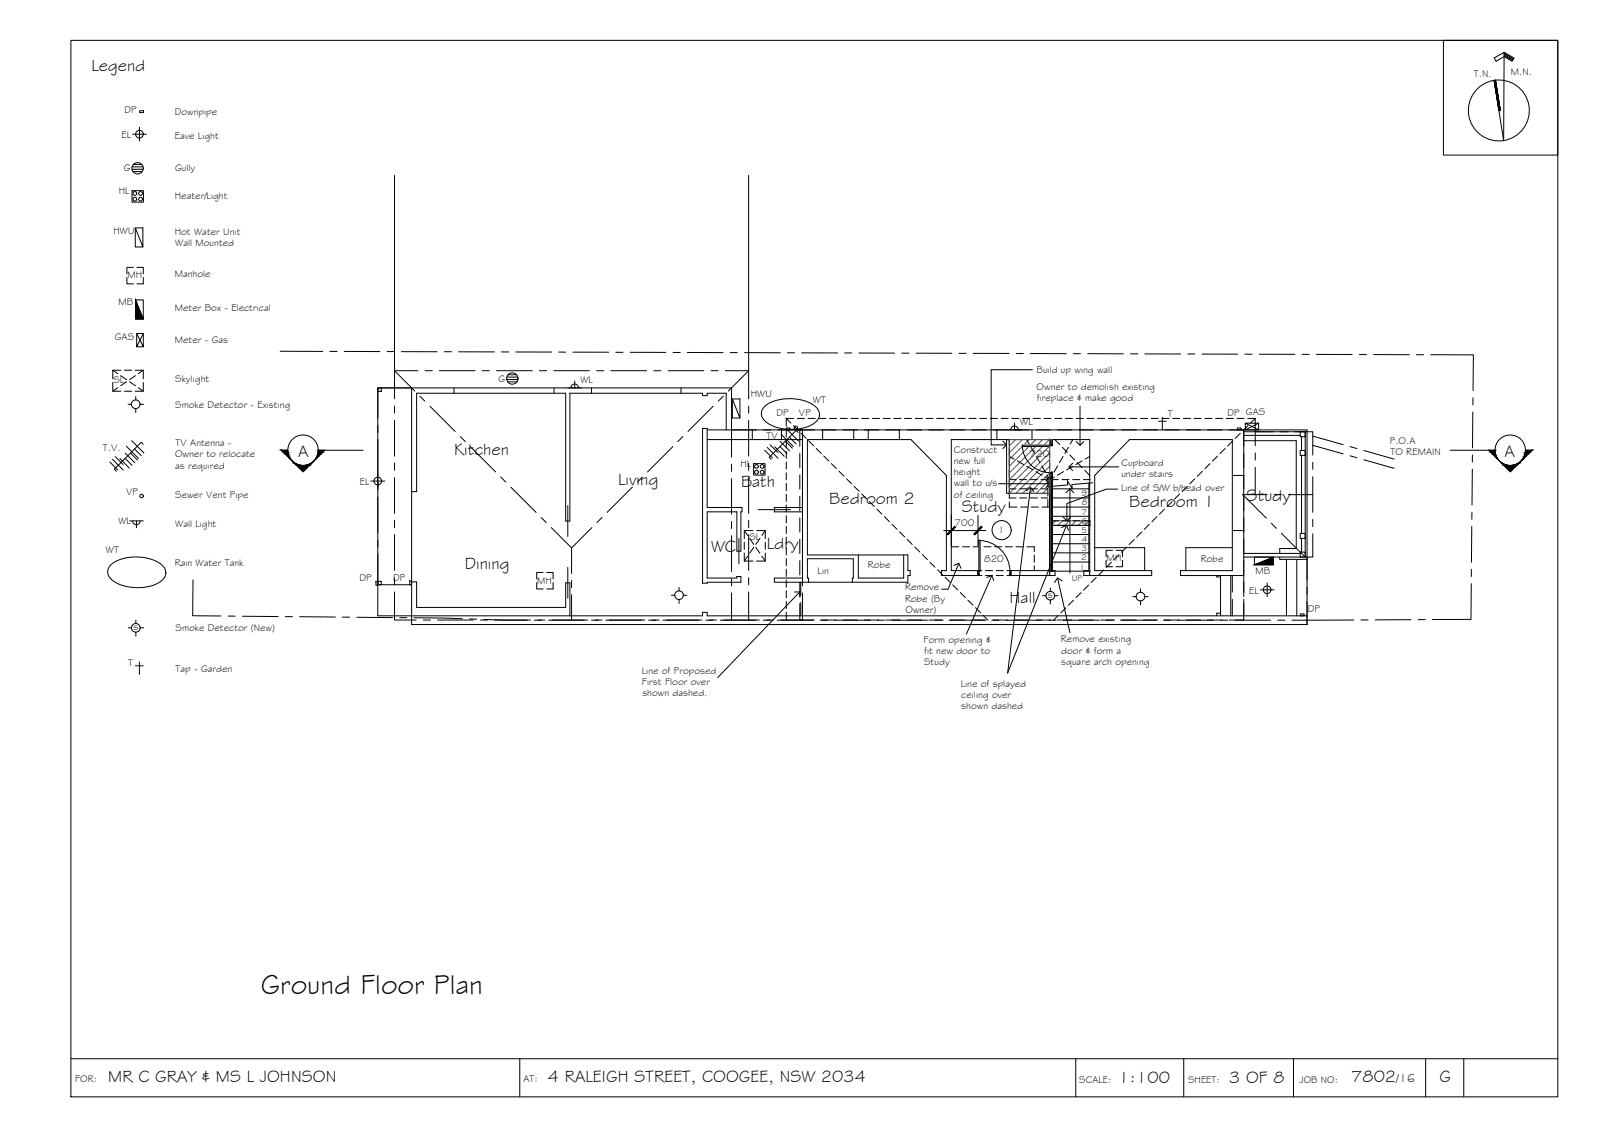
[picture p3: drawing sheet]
<svg xmlns="http://www.w3.org/2000/svg" width="420mm" height="297mm" viewBox="0 0 420 297" stroke-linecap="round" stroke-linejoin="round" font-family="sans-serif">
<!-- layer: HATCH -->
<g fill="none" stroke="#545454" stroke-width=".26">
<path d="M264.7 115.2h10.6v14.1h-10.6zM266.4 115.2l-1.7 1.7M268.1 115.2l-3.4 3.5M269.9 115.2l-5.2 5.3M271.7 115.2l-7 7M273.4 115.2l-8.7 8.8M275.2 115.2l-10.5 10.5M275.3 116.9l-10.6 10.6M275.3 118.7l-10.6 10.6M275.3 120.5l-8.9 8.8M275.3 122.2l-7.1 7.1M275.3 124l-5.4 5.3"/>
<path d="M275.3 127.5l-1.8 1.8M275.3 129.3h.1M275.8 125.7l-.5 .1-3.6 3.5M276 136.5h9.9v1.2h-9.9zM276.9 136.5l-.9 .9M278.7 136.5l-1.2 1.2M280.4 136.5l-1.2 1.2M282.2 136.5l-1.2 1.2M284 136.5l-1.2 1.2M285.7 136.5l-1.2 1.2"/>
</g>
<!-- layer: BORDER -->
<g fill="none" stroke="#000" stroke-width=".26">
<path d="M18.6 10.6h390v277h-390zM378.6 10.6h30v30.1h-30zM394.5 13.7l2.6 1.5-.5 .9-2.1-1.2-2.1 1.2-.5-.9 2.6-1.5-.1 23.2-2.5-15.8M394.5 14l2.5 1.4M394.5 14.3l2.3 1.4M394.5 14.6l2.2 1.3M392.2 21l1.3 7.9M18.6 277.6h390M136.3 277.6v10M282.1 277.6v10M310.5 277.6v10M339.2 277.6v10"/>
<path d="M373.9 277.6v10M383.9 277.6v10"/>
<circle cx="393.1" cy="29" r="8"/>
</g>
<!-- layer: TEXT -->
<g fill="none" stroke="#000" stroke-width=".26">
<path d="M276 135.4v2.3"/>
<circle cx="262.7" cy="139" r="2.51"/>
</g>
<!-- layer: SECTION POINT -->
<g fill="#000" stroke="#000" stroke-width=".26">
<path d="M76.2 120.5l.5 .4zM77 121.2l.6 .4zM77.8 122h3.3l-1.6 1.7zM81.9 121.2l.4-.3zM82.7 120.5l-.4 .4zM392.9 120.5l.4 .4zM393.3 120.9l.4 .3zM394.4 122h3.4l-1.7 1.7zM398 121.6l.6-.4zM399.3 120.5l-.4 .4z"/>
<path d="M73.8 118l.5 .6h1.2zM73.8 118h1.7v.6z"/>
<path d="M74.3 118.6l.6 .5h.7zM74.3 118.6h1.2l.1 .5z"/>
<path d="M74.9 119.1l.5 .5h.4zM74.9 119.1h.7l.2 .5z"/>
<path d="M83.3 119.1l-.1 .5h.4zM83.3 119.1h.8l-.5 .5z"/>
<path d="M83.4 118.6l-.1 .5h.8zM83.4 118.6h1.2l-.5 .5z"/>
<path d="M83.5 118l-.1 .6h1.2zM83.5 118h1.6l-.5 .6z"/>
<path d="M391 118.6l1.1-.6v.6zM390.4 118l.6 .6 1.1-.6z"/>
<path d="M391.5 119.1l.6-.5 .1 .5zM391 118.6l.5 .5 .6-.5z"/>
<path d="M392.2 119.1l.2 .5h-.4zM391.5 119.1l.5 .5 .2-.5z"/>
<path d="M399.8 119.6l.9-.5-.5 .5zM400 119.1l-.2 .5 .9-.5z"/>
<path d="M400 119.1l1.2-.5-.5 .5zM400.1 118.6l-.1 .5 1.2-.5z"/>
<path d="M400.1 118.6l1.7-.6-.6 .6zM400.1 118v.6l1.7-.6z"/>
<path d="M75.4 119.6l.6 .5zM75.4 119.6h.4l.2 .5z"/>
<path d="M75.8 120.1l.5 .4zM75.8 120.1l.5 .4z"/>
<path d="M77.3 121.6l.3 .2h.5zM77.3 121.6l.8 .2z"/>
<path d="M77 121.2l.6 .4zM76.7 120.9l.4 .3z"/>
<path d="M77.6 121.8l.1 .2h.9zM77.6 121.8l1 .2z"/>
<path d="M77.7 122h1.5zM77.7 122h1.5z"/>
<path d="M79.8 122h1.3zM80.3 122h.9z"/>
<path d="M80.3 122h.9l-.3-.2zM80.9 121.8h.5l-.2 .2z"/>
<path d="M80.9 121.8h.5v-.2zM81.4 121.6h.2l-.2 .2z"/>
<path d="M81.4 121.6l.5-.4zM81.9 121.2l-.3 .4z"/>
<path d="M82.9 120.1l-.2 .4zM82.9 120.1h.2l-.4 .4z"/>
<path d="M83.2 119.6l-.3 .5h.2zM83.2 119.6h.4l-.5 .5z"/>
<path d="M392.4 119.6l.2 .5h-.1zM392 119.6l.5 .5-.1-.5z"/>
<path d="M392.6 120.1l.3 .4zM392.5 120.1l.4 .4-.3-.4z"/>
<path d="M393.7 121.2l.5 .4zM393.7 121.2l.3 .4z"/>
<path d="M394.2 121.6l.5 .2h-.5zM394 121.6l.2 .2v-.2z"/>
<path d="M394.4 122l.3-.2 .6 .2zM394.2 121.8l.2 .2 .3-.2z"/>
<path d="M394.4 122h1.4zM394.4 122h.9z"/>
<path d="M396.4 122h1.5zM396.4 122h1.5z"/>
<path d="M397 122l1-.2-.1 .2zM397 122l1-.2z"/>
<path d="M397.5 121.8l.8-.2-.3 .2zM397.5 121.8l.8-.2z"/>
<path d="M398 121.6l.6-.4zM398.5 121.2l.4-.3z"/>
<path d="M399.3 120.5l.5-.4zM399.6 120.1l-.3 .4 .5-.4z"/>
<path d="M399.6 120.1l.6-.5zM399.8 119.6l-.2 .5 .6-.5z"/>
</g>
<g fill="none" stroke="#000" stroke-width=".26">
<path d="M75.5 118h-1.7l5.7 5.7 5.6-5.7M83.5 118h11.7M380.4 118h11.7M390.4 118l5.7 5.7 5.7-5.7h-1.7"/>
<circle cx="79.5" cy="118" r="4"/>
<circle cx="396.1" cy="118" r="4"/>
</g>
<!-- layer: SERVICES -->
<g fill="none" stroke="#000" stroke-width=".26">
<path d="M34.8 35.2h3.6M36.6 33.4v3.6M36.6 29h1v.5h-1zM34.6 44.4h3M34.6 50h3v3h-3zM34.6 43.7h2.9M34.9 45h2.4M35 43.1h2.2M35.5 59.7l2 5v-5h-2v5h2M103.5 46v51.2M196.3 46v51.2M33.3 72.7v1.7h1.7"/>
<path d="M35 70.1h-1.7v1.7M35.5 78.6v5h2.1l-2.1-5h2.1v5M35.9 70.1h1.7v1.7M37.6 72.7v1.7h-1.7M29.6 97.1h2.1M30.9 98l-1.3-.9v2.2M31.7 98.5l1.5 1M32.6 97.1h1.9M35.5 97.1h2.1v2.2M35.5 98.5l-1.5 1M35.8 87.4l1.8 3.5v-3.5M35.8 90.9l1.8-3.5h-1.8v3.5h1.8"/>
<path d="M37.6 97.1l-1.3 .9M132.9 99.5h3M132.9 98.9h2.9M133.3 98.2h2.2M150.7 99.9v1.8M29.6 100.3v2.3h2.1M30.2 119.7l2.1 2.1M30.9 101.7l-1.3 .9M32.6 102.6h1.9M32.9 118.8l2.5 2.5M33.1 117l3.2 3.2M33.2 100.1l-1.5 1"/>
<path d="M33.6 106h.9M34 100.1l1.5 1M34.2 118.8l1.9 1.8M34.5 115.5l3.2 3.3M35.3 117.7l1.7 1.8M35.6 104v.9M35.6 107.1v1.1M36.3 101.7l1.3 .9M36.7 106h.9M37.6 100.3v2.3h-2.1M37.6 116.5l-.6-.6-7 7.1 .5 .5M133.2 100.1h2.4"/>
<path d="M148.9 101.7h3.6M149.7 101.7a1.01 1.01 0 0 1 1-1 1.01 1.01 0 0 1 1 1M192.1 104.6l2 5v-5h-2v5h2M200.5 118l2.1 2.1M200.7 106.4a11.9 11.9 0 0 1 13.3 .3 2.6 2.6 0 0 1-.6 4.4 12.2 12.2 0 0 1-12.8-.7 2.5 2.5 0 0 1 .1-4zM201.2 117.3l2.9 2.8M202 116.6l2 2.1M203.2 117.1l2.5 2.5M204.5 117.1l1.9 1.8M204.6 115.7l2.5 2.5M204.9 113.8l3.2 3.3M206 115.6l1.8 1.9"/>
<path d="M206.2 112.2h1v.5h-1zM206.3 112.4l3.2 3.2M207 114.6l1.8 1.7M209.3 113.4l-.5-.6-7.1 7.1 .6 .5M264.3 112.7h3.6M265.1 112.7a1.01 1.01 0 0 1 1-1 1.01 1.01 0 0 1 1 1M266.1 110.9v1.8M303.8 110.4h2.1M304.8 109.4v3.3M324.5 112.2h1v.5h-1zM326.6 110.9l3.5 1.8v-1.8h-3.5v1.8M330.1 110.9l-3.5 1.8h3.5"/>
<path d="M28.8 121.1l2.1 2.1M29.5 120.4l2.8 2.8M31.5 120.2l2.4 2.5M32.8 120.2l1.9 1.8M34 136.6h3.6M34.8 136.5a1.01 1.01 0 0 0 1 1.1 1.01 1.01 0 0 0 1-1.1M35.8 136.6v1.8M97.3 126.1h3.6M99.1 124.3v3.6M195.2 139.1l.9 1.3M197.5 139.1h-2.3v2.1M197.6 121.6h3v3h-3z"/>
<path d="M198.4 139.1h2.3l-.9 1.3M200.7 139.1v2.1M28.9 148.2a11 11 0 0 1 10.2-1.8 5.3 5.3 0 0 1 4.4 3.4 3.3 3.3 0 0 1-2.6 3.4 12.3 12.3 0 0 1-11.7-1.3 2.46 2.46 0 0 1-.3-3.7zM98.6 152.4h.5v1.1h-.5zM107.5 152.3h.5v1h-.5zM140.8 152.7v1.7h1.6M142.4 150.1h-1.6v1.7M143.4 150.1h1.7v1.7M145.1 152.7v1.7h-1.7M176.1 156.1h.9M178.1 154v.9M178.1 157.2v1"/>
<path d="M179.2 156.1h.9M195.2 145v2.1h2.3M195.2 142.2v1.8M196.1 145.8l-.9 1.3M196.6 141.2l1.1 1.5M197.7 143.5l-1.1 1.5M198.2 143.5l1.1 1.5M199.3 141.2l-1.1 1.5M199.8 145.8l.9 1.3M200.7 145v2.1h-2.3M200.7 142.2v1.8M273.4 156.2h.9"/>
<path d="M275.5 154.1v.9M275.5 157.3v1M276.6 156.2h.9M290.1 146.9v1.7h1.7M291.8 144.3h-1.7v1.7M292.7 144.3h1.7v1.7M294.4 146.9v1.7h-1.7M297.1 156.4h.9M299.1 154.4v.9M299.1 157.5v1.1M300.2 156.4h.9M330.5 154.6h3.6"/>
<path d="M332.3 152.8v3.7M334 146h-5v2.1l5-2v2h-5M33.6 164.6h.9M35.5 174.6h2.1M35.6 162.6v.9M35.6 165.7v1.1M36.6 173.5v3.3M36.8 164.6h.9M341 160.9h1v.6h-1z"/>
<circle cx="36.6" cy="35.2" r="1.01"/>
<circle cx="35.4" cy="52.2" r=".5"/>
<circle cx="35.4" cy="50.7" r=".5"/>
<circle cx="36.1" cy="44.1" r="1.49"/>
<circle cx="36.9" cy="52.2" r=".5"/>
<circle cx="36.9" cy="50.7" r=".5"/>
<circle cx="134.4" cy="99.2" r="1.49"/>
<circle cx="35.6" cy="106" r="1.13"/>
<circle cx="208.7" cy="112.2" r=".46"/>
<circle cx="37.1" cy="130" r=".46"/>
<circle cx="99.1" cy="126.1" r="1.01"/>
<circle cx="198.4" cy="123.8" r=".5"/>
<circle cx="198.4" cy="122.3" r=".5"/>
<circle cx="199.9" cy="122.3" r=".5"/>
<circle cx="199.9" cy="123.8" r=".5"/>
<circle cx="178.1" cy="156" r="1.13"/>
<circle cx="275.5" cy="156.2" r="1.13"/>
<circle cx="299.1" cy="156.4" r="1.13"/>
<circle cx="332.3" cy="154.6" r="1.01"/>
<circle cx="35.6" cy="164.6" r="1.13"/>
</g>
<path d="M35.5 78.6l2.1 5h-2.1zM329 148.1l5-2v2z" fill="#000" stroke="#000" stroke-width=".26"/>
<!-- layer: EXISTING -->
<g fill="none" stroke="#000" stroke-width=".26">
<path d="M99.1 101.7h.9v.9h-.9zM99.1 101.7v59.8h85.2v-1h1.2v1h157.3M99.6 101.7h92.3v11M108 101.7v62h234.8v-51h-157.3M119.1 101.7v1.4M145.3 101.7v1.4M155.1 101.7v1.4M178.6 101.7v1.4M184.3 112.3h1.2v20.7h9.1v1.2h-.3v10.3h-1v-10.3h-7.8v17.3h7.8v-.4h1v1.5h-8.8v.3h-1.2zM185.5 115.2h25v17.8h-7.4v1.2h7.4v17.3h-7.4v1.1h35v-1.7h.6v-1.3h-.6v-4.1h-26.3v-30.3h27.1l9.3 9.4v25h-1.3v1.3h10.6M190.5 112.7v-9.6h-5v.6h-1.2v-.6h-34.8v33.5h-1.1v-33.5h-39.1v25.8h-1.3M197.3 112.7v2.5"/>
<path d="M205 112.7v2.5M215.8 112.7v2.5M223.9 112.7v2.5M227.7 112.7v2.5M235.9 112.7v2.5M261.5 112.7v2.5M270.7 112.7v2.5M278 116.6l-1.3-1.4h-27.2v34.4h8M278.6 117.3l1.3 1.3M280.6 119.3l1.3 1.3M326.2 112.7v38.2h-16.6v-1.3h13.6v-34.4h-26.9l-9.2 9.4v25h15v1.3h-17.8v-1.3h1.5v-25l-1.3-1.3M326.2 115.5h13.8v28.3h-4.4v1.3"/>
<path d="M326.2 113.2h16.1v32.8M326.2 114.1h14.8M341 118.1h1.3v1.3h-1.3zM341 113.2h1.3v1.3h-1.3zM341.4 114.5v3.6M341.4 119.4v20.4M148.9 132.5v8.1M198.9 133.6h8.5M282.5 121.3l1.4 1.3M323.2 124.6h3M323.2 139.1h3M341 139.8h1.3v1.4h-1.3z"/>
<path d="M99.1 152.4h.9v.9h-.9zM108 152.5h1.3v6.8h39.1v-6.5h1.1v8.7M148.9 148.8v8M193.8 141.2v6.6M212.1 152.6v-1.1h-.3v-5h12v5h-.3v1.1M225.1 145.5v6h11.9v-6M249.5 143.4h2M252.4 143.4h1.9M255.2 143.4h1.9M258 143.4h1.9M258.5 149.6h1.8M258.5 150.9h1.8"/>
<path d="M260.8 143.4h1.9M261.3 149.6h1.9M261.3 150.9h1.9M263.7 143.4h1.8M264.1 149.6h12.6v1.3h-12.6M266.5 143.4h1.9M269.3 143.4h2v1.2M271.3 145.5v1.9M271.3 148.4v1.2M287.1 143.6h13.1v6M319.1 150.9v.3h1M320.1 150.9v10.6"/>
<path d="M322.8 150.9v10.6M323.2 143.6h-12.2v6M326.2 145.1h14.8M326.2 146h16.1M335.6 146v.7h7.2M337.4 146.7v14.8M340.1 146.7v14.8M341 144.8h1.3v1.2h-1.3zM341.4 141.2v3.6M320.1 160.8h-1v.7"/>
</g>
<!-- layer: 0.13 -->
<path d="M268.1 116.7a7.2 7.2 0 0 0 7.2 7.2M286.6 126.6l-5.5 .4 .1 1.1-1.3-2.1 .1 1.1-5.5 .5M210 152.6v3.5M210 158v3.5M256.7 141.7a8.2 8.2 0 0 1 8.2 8.2M323.2 150.9v4.3M323.2 157.1v4.4M326.2 150.9v4.3M326.2 157.1v4.4" fill="none" stroke="#000" stroke-width=".26"/>
<!-- layer: ROOFPLAN EXIST. -->
<g fill="none" stroke="#000" stroke-width=".26">
<path d="M103.5 97.2l5.3 5.3M109.6 97.2h-6.1v7.4M111.5 97.2h1.9M115.2 97.2h9.4M126.5 97.2h1.8M130.2 97.2h9.4M141.5 97.2h1.8M145.2 97.2h9.4M156.5 97.2h1.9M160.2 97.2h9.4M171.5 97.2h1.8M175.2 97.2h9.4"/>
<path d="M186.5 97.2h1.8M190.2 97.2h6.1v7.4M196.3 97.2l-5.3 5.3M99.1 111.6v1.8M99.1 115.3v9.4M103.5 106.4v1.9M103.5 110.2v9.4M108 101.7h-8.9v8M110.1 103.9l1.3 1.3M112.8 106.5l6.6 6.6M120.7 114.5l1.4 1.3M123.4 117.1l6.6 6.6"/>
<path d="M176.5 117.1l-6.7 6.6M179.1 114.5l-1.3 1.3M187.1 106.5l-6.7 6.6M189.7 103.9l-1.3 1.3M196.3 106.5v1.8M196.3 110.2v9.4M198.3 112.7h-6.4v7.1M200.2 112.7h1.9M204 112.7h6.5v7.1M206.1 109.6l1.3 1.3M206.2 112.7v1.9M206.2 115.5v1.9"/>
<path d="M206.2 118.3v1.9M208.1 111.6l1.3 1.3M208.2 109.7h-2v2.1M209.1 109.7h1.9M210.1 113.6l1.3 1.3M211.9 109.7h1.9M212.1 115.6l1.3 1.3M214.1 117.6l1.3 1.3M214.7 109.7h1.9M216.1 119.5l1.3 1.4M217.6 109.7h1.8M220.4 109.7h1.8"/>
<path d="M223.2 109.7h1.9M226 109.7h1.9M228.8 109.7h1.9M231.6 109.7h1.9M234.4 109.7h1.9M237.2 109.7h1.9M240.1 109.7h1.8M242.9 109.7h1.8M245.7 109.7h1.9M248.5 109.7h1.9M251.3 109.7h1.9M254.1 109.7h1.9"/>
<path d="M256.9 109.7h1.9M259.7 109.7h1.9M262.6 109.7h1.8M265.4 109.7h1.8M268.2 109.7h1.9M271 109.7h1.9M273.8 109.7h1.9M276.6 109.7h1.9M279.4 109.7h1.9M282.2 109.7h1.9M285.1 109.7h1.8M287.9 109.7h1.8"/>
<path d="M290.7 109.7h1.9M293.5 109.7h1.9M296.3 109.7h1.9M299.1 109.7h1.9M301.9 109.7h1.9M304.7 109.7h1.9M307.6 109.7h1.8M310.4 109.7h1.8M313.2 109.7h1.9M316 109.7h1.9M318.8 109.7h1.9M319.3 119.6l-1.3 1.3"/>
<path d="M321.3 117.6l-1.3 1.3M321.6 109.7h1.9M323.3 115.6l-1.3 1.3M324.4 109.7h1.9M325.3 113.6l-1.3 1.3M327.2 109.7h2v7.2M327.3 111.6l-1.3 1.3M329.2 109.7l-1.3 1.2M329.2 113.2h4.7M329.2 118.7v1.9M335.8 113.2h1.9M339.6 113.2h4.7v6.1"/>
<path d="M344.3 114.3l8 2.3M344.3 116.7l8 2.3M354.1 117.1l1.8 .5M354.1 119.5l1.8 .5M357.7 118.1l7.9 2.3M99.1 126.6v1.8M99.1 130.3v9.4M103.5 121.4v1.9M103.5 125.2v9.4M103.5 136.4v1.9M131.3 125.1l1.4 1.3M134 127.7l6.6 6.6"/>
<path d="M141.9 135.7l1.4 1.3M144.6 138.3l5.3 5.4v6.6M155.2 138.3l-5.3 5.4M157.9 135.7l-1.3 1.3M165.8 127.7l-6.6 6.6M168.5 125.1l-1.3 1.3M191.9 121.7v1.9M191.9 125.5v9.3M191.9 136.7v1.9M196.3 121.5v1.8M196.3 125.2v9.4M196.3 136.5v1.8"/>
<path d="M206.2 121.1v1.9M206.2 123.9v1.9M206.2 126.7v1.9M206.2 129.6v1.8M206.2 132.4v1.9M206.2 135.2v1.9M206.2 138v1.9M210.5 121.7v1.9M210.5 125.5v9.3M210.5 136.7v1.9M218 121.5l1.4 1.4M220 123.5l1.3 1.4"/>
<path d="M222 125.5l1.3 1.3M224 127.5l1.3 1.3M226 129.5l1.3 1.3M228 131.5l1.3 1.3M230 133.5l1.3 1.3M232 135.5l1.3 1.3M233.9 137.4l1.4 1.4M235.9 139.4l1.4 1.4M299.5 139.5l-1.4 1.3M301.4 137.5l-1.3 1.3M303.4 135.5l-1.3 1.3M305.4 133.5l-1.3 1.3"/>
<path d="M307.4 131.5l-1.3 1.3M309.4 129.5l-1.3 1.3M311.4 127.5l-1.3 1.4M313.4 125.5l-1.4 1.4M315.3 123.5l-1.3 1.4M317.3 121.6l-1.3 1.3M325.9 129.6l6.2 6.2M325.9 129.7h6.4M329.2 122.5v7.2M333.4 137.2l1.4 1.3M334.2 129.7h1.8M336.1 139.8l6.2 6.2h2v-6.1"/>
<path d="M337.9 129.7h6.4M344.3 121.2v1.9M344.3 124.9v9.4M344.3 136.2v1.9M357.7 120.5l7.9 2.3M99.1 145.3v8h8.9M99.1 141.6v1.8M103.5 155.2v7.4h5.6M103.5 140.2v9.4M103.5 151.4v1.9M149.9 152.2v1.9M149.9 155.9v6.7"/>
<path d="M191.9 140.5v9.3M191.9 151.7v1.9M191.9 155.5v7.1M196.3 140.2v9.4M196.3 151.5v1.8M196.3 155.2v7.4M206.2 140.8v1.9M206.2 143.6v1.9M206.2 146.4v1.9M206.2 149.2v1.9M206.2 152.1v1.8M206.2 154.9v1.9"/>
<path d="M206.2 157.7v1.9M210.5 140.5v9.3M210.5 151.7v1.9M210.5 155.5v7.1M237.9 141.4l1.4 1.3M239.9 143.4l1.3 1.3M241.9 145.4l1.3 1.3M243.9 147.4l1.3 1.3M245.9 149.4l1.3 1.3M247.9 151.4l1.3 1.3M249.9 153.3l1.3 1.4M251.8 155.3l1.4 1.4"/>
<path d="M253.8 157.3l1.4 1.4M255.8 159.3l1.4 1.3M279.6 159.4l-1.4 1.3M281.5 157.4l-1.3 1.3M283.5 155.4l-1.3 1.3M285.5 153.4l-1.3 1.3M287.5 151.4l-1.3 1.3M289.5 149.4l-1.3 1.3M291.5 147.4l-1.3 1.4M293.5 145.4l-1.4 1.4M295.5 143.4l-1.4 1.4M297.5 141.4l-1.4 1.4"/>
<path d="M342.8 146v6.1M342.8 154v1.8M342.8 157.7v6M111 162.6h1.9M114.8 162.6h9.3M126 162.6h1.9M129.8 162.6h9.4M141 162.6h1.9M144.8 162.6h9.3M156 162.6h1.9M159.8 162.6h9.3M171 162.6h1.9"/>
<path d="M174.8 162.6h9.4M186 162.6h1.9M189.8 162.6h9.3M201 162.6h1.9M204.8 162.6h5.7M206.2 160.5v2.1M257.8 161.3l1.3 1.3M277.6 161.3l-1.3 1.3"/>
</g>
<!-- layer: STAIRS -->
<g fill="none" stroke="#000" stroke-width=".26">
<path d="M264.7 115.2v1.4M264.7 117.5v1.9M264.8 119.7l1.2 .7M269.2 115.2l.7 1.2M270.4 117.3l.9 1.6M271.8 119.7l.9 1.6M275.3 115.2v2M275.3 118.1v1.9M278.8 119.7l-.9 1.6M280.2 117.3l-.9 1.6M281.4 115.2l-.7 1.2M285.8 119.7l-1.2 .7"/>
<path d="M264.7 120.3v1.9M264.7 123.2v1.8M264.7 126v1.8M264.7 128.8v1.9M264.7 131.6v1.3h2M264.7 125.7h1.8M264.7 128.2h1.8M264.7 130.5h1.8M266.8 120.8l1.6 1M267.4 125.7h1.9M267.4 128.2h1.9M267.4 130.5h1.9"/>
<path d="M267.7 132.9h1.8M269.2 122.3l1.7 .9M270.2 125.7h1.9M270.2 128.2h1.9M270.2 130.5h1.9M270.5 132.9h1.9M271.7 123.6l1.6 1M273 128.2h1.8v1.8M273 125.7h1.8M273 130.5h1.8M273.2 122.1l1 1.7M273.3 132.9h2"/>
<path d="M274.1 125.1l1.2 .6M274.6 124.6l.7 1.1M274.8 127.2v-1.9h1v24.4M274.8 131v1.9M275.3 121v1.8M275.3 123.8v25.8M275.8 125.7h1.8M275.8 128.2h9.8M275.8 130.5h9.8M275.8 132.9h9.8M275.8 135.4h9.8M275.8 137.7h9.8"/>
<path d="M276 124.6l-.7 1.1M276.5 125.1l-1.2 .6M277.4 122.1l-.9 1.7M278.5 125.7h1.9M278.9 123.6l-1.6 1M281.3 125.7h1.9M281.4 122.3l-1.7 .9M283.8 120.8l-1.6 1M284.1 125.7h1.8M285.6 126.7v23M275.3 149.7h10.6M275.8 140.1h9.8"/>
<path d="M275.8 142.6h9.8M275.8 144.9h9.8M275.8 147.4h9.8"/>
</g>
<!-- layer: HATCH -->
<g fill="#545454" stroke="#545454" stroke-width=".26">
<path d="M275.3 115.2l.7 1.3v-1.3zM275.3 115.2l.7 1.3h-.7z"/>
<path d="M275.3 124.1l.7 1.2v-1.2zM275.3 124.1l.7 1.2h-.7z"/>
<path d="M275.8 125.3l.2 .4v-.4zM275.8 125.3l.2 .4h-.2z"/>
<path d="M275.3 125.3l.5 .4v-.4zM275.3 125.3l.5 .4h-.5z"/>
<path d="M275.8 125.7l.2 24v-24zM275.8 125.7l.2 24h-.2z"/>
<path d="M275.3 125.7l.5 24v-24zM275.3 125.7l.5 24h-.5z"/>
</g>
<!-- layer: NEWWORK -->
<g fill="none" stroke="#000" stroke-width=".26">
<path d="M209.8 118.9v3.7M213.6 112.7h-3.8v4.3M215.5 112.7h3.7M221.1 112.7h3.8M226.7 112.7h3.8M232.4 112.7h3.7M238 112.7h3.7M243.6 112.7h3.8M249.2 112.7h3.8M254.9 112.7h3.7M260.5 112.7h3.7M264 115.2h.7v14.1h-.7z"/>
<path d="M266.1 112.7h3.8M271.7 112.7h3.8M275.3 115.2v1.3h.7v-1.3M276.7 115.2h9.1v9.4M277.4 112.7h3.7M283 112.7h3.7M288.6 112.7h3.8M294.2 112.7h3.8M299.9 112.7h3.7M305.5 112.7h3.7M311.1 112.7h3.8M316.7 112.7h3.8"/>
<path d="M322.4 112.7h3.8v4.3M326.2 118.9v3.7M209.8 124.5v3.7M209.8 130.1v3.8M209.8 135.8v3.7M264.7 129.3h10.6M276 136.5h1.7M276 137.7h1.7M278.6 136.5h1.9M278.6 137.7h1.9M281.4 136.5h1.9M281.4 137.7h1.9"/>
<path d="M284.2 136.5h1.7M284.2 137.7h1.7M326.2 124.5v3.7M326.2 130.1v3.8M326.2 135.8v3.7M209.8 158.3v4.3h3.8M209.8 141.4v3.7M209.8 147v3.7M209.8 152.6v3.8M256.5 149.8v.9M265.1 149.8v.9M276 149.7v-25.6h-.7v25.7"/>
<path d="M326.2 158.3v4.3h-3.8M326.2 141.4v3.7M326.2 147v3.7M326.2 152.6v3.8M215.5 162.6h3.7M221.1 162.6h3.8M226.7 162.6h3.8M232.4 162.6h3.7M238 162.6h3.7M243.6 162.6h3.8M249.2 162.6h3.8M254.9 162.6h3.7"/>
<path d="M260.5 162.6h3.7M266.1 162.6h3.8M271.7 162.6h3.8M277.4 162.6h3.7M283 162.6h3.7M288.6 162.6h3.8M294.2 162.6h3.8M299.9 162.6h3.7M305.5 162.6h3.7M311.1 162.6h3.8M316.7 162.6h3.8"/>
</g>
<!-- layer: 0 -->
<g fill="none" stroke="#000" stroke-width=".26">
<path d="M270.8 96.9h-10.8v19.7h4M263 115.6l1 1-1 1M282.3 115.8l1 .9 1-.9M283.3 106.5v10.2M261.9 126.8h13.4M269.2 128.6l1.1-.8 .9 1.1M270.3 127.8l-6 48.6 15.4-38.7M274.3 125.8l1 1-1 1M278.4 138.3l1.3-.6 .6 1.3M278.8 135.5l1 1 1-1M279.6 129.2l1-1 1 1M280.4 122.4h13"/>
<path d="M280.6 128.2v22.1M281.4 121.4l-1 1 1 1M293.1 128.2h-3l-10.3 3.8v4.5M208.4 155.2h1.4v1.4M209.8 155.2l-21.5 22.4M250.2 148.2l1.3-.5 .5 1.3M251.5 147.7l-2.8 6.8h-1.7M258.8 151.4l1.3-.5 .5 1.3M260.1 150.9l-6.6 15.4M277.4 151.5l3.2 14.4M278.6 152.3l-1.2-.8-.8 1.2"/>
</g>
<!-- layer: NEWWORK -->
<path d="M256.5 149.6v1.3M265.1 149.6v1.3M275.3 149.6v1.3M285.8 149.6v1.3" fill="none" stroke="#000" stroke-width=".3"/>
<!-- layer: MASK -->
<g fill="#fff" stroke="#fff" stroke-width=".26">
<path d="M257.1 141.6v8.2h-.4zM256.7 141.6v8.2l.4-8.2z"/>
<path d="M268.1 116.7h7.2v.3zM268.1 116.7v.3h7.2z"/>
</g>
<path d="M268.1 116.7h7.2v.3h-7.2zM256.7 141.6h.4v8.2h-.4z" fill="none" stroke="#fff" stroke-width=".26"/>
<!-- layer: DOORS -->
<path d="M268.1 116.7h7.2v.3h-7.2zM275.3 116.5h.7v.4l-.7-.2zM275.3 123.9l.7-.1v.3h-.7zM256.5 149.8h.2l.2 .9h-.4zM256.7 141.6h.4v8.2h-.4zM264.9 149.8h.2v.9h-.3z" fill="none" stroke="#000" stroke-width=".26"/>
<!-- layer: BORDER -->
<g fill="#000" stroke="#000" stroke-width=".26">
<path d="M391.9 21.1l1.3 7.9zM391.9 21.1l.3-.1 1 8z"/>
<path d="M392.2 21l1 8 .3-.1zM392.2 21l1.3 7.9z"/>
</g>
<!-- layer: BOUNDARY -->
<g fill="none" stroke="#000" stroke-width=".26">
<path d="M73.5 92.1h11.2M86.5 92.1h1.9M90.3 92.1l9.3 .1M101.5 92.2h1.9M105.3 92.2h9.3M116.5 92.2h1.9M120.3 92.2l9.4 .1M131.5 92.3h1.9M135.3 92.3h9.3M146.5 92.3h1.9M150.3 92.3h9.3M161.5 92.4h1.9"/>
<path d="M165.3 92.4h9.3M176.5 92.4h1.9M180.3 92.4h9.3M191.5 92.4h1.9M195.3 92.4l9.3 .1M206.5 92.5h1.9M210.3 92.5h9.3M221.5 92.5h1.9M225.3 92.6h9.3M236.5 92.6h1.9M240.3 92.6h9.3M251.5 92.6h1.9"/>
<path d="M255.3 92.6l9.3 .1M266.5 92.7h1.9M270.3 92.7h9.3M281.5 92.7h1.9M285.3 92.7l9.3 .1M296.5 92.8h1.9M300.3 92.8h9.3M311.5 92.8h1.9M315.3 92.8l9.3 .1M326.5 92.9h1.9M330.3 92.9h9.3M341.5 92.9h1.9"/>
<path d="M345.3 92.9h9.3M356.5 93h1.9M360.3 93h9.3M371.5 93h1.9M375.3 93h11.1l-.1 9.4M386.2 119.3v1.9M386.3 108l-.1 9.4M386.3 104.3v1.8M386 138l-.1 9.4M386 134.3v1.8M386.2 123l-.1 9.4M50.6 152l-.1 9.4 7.4 .1"/>
<path d="M385.9 153l-.1 9.4h-10.1M385.9 149.3v1.8M59.8 161.5h1.9M63.6 161.6h9.3M74.8 161.7h1.9M78.6 161.7l9.4 .1M89.8 161.8h1.9M93.6 161.8l9.3 .1M104.8 161.9h1.9M108.6 162l12.7 .2M123.1 162.3h1.9M126.9 162.4l11.3 .2"/>
<path d="M140.1 162.6h1.9M143.9 162.6h9.4M155.1 162.6h1.9M158.9 162.6h9.4M170.1 162.6h1.9M173.9 162.6h9.3M185.1 162.6h1.9M188.9 162.6h9.4M200.1 162.6h1.9M203.9 162.6h9.4M215.1 162.6h1.9M218.9 162.6h9.3"/>
<path d="M230.1 162.6h1.9M233.9 162.6h9.4M245.1 162.6h1.9M248.9 162.6h9.3M260.1 162.6h1.9M263.9 162.6h9.3M275.1 162.6h1.9M278.9 162.6h9.4M290.1 162.6h1.9M293.9 162.6h9.3M305.1 162.6h1.9M308.9 162.6h9.3"/>
<path d="M320.1 162.6h1.9M323.9 162.6h9.4M335.1 162.6h1.9M355.1 162.6h-16.2M356.9 162.5h1.9M370.1 162.5h-9.4M371.9 162.4h1.9"/>
</g>
<!-- layer: DIMENSION -->
<path d="M247.5 139.1h11M249.5 135.1v8M256.5 135.1v8" fill="none" stroke="#000" stroke-width=".26"/>
<!-- layer: 0 -->
<g fill="#000" stroke="#000" stroke-width=".26">
<path d="M250.4 138l-1.8 2.2 2-2zM248.4 140l2-2-1.8 2.2z"/>
<path d="M255.4 140l.2 .2 1.8-2.2zM257.4 138l.2 .2-2 2z"/>
</g>
<text font-size="7.5" x="68.4" y="260.5">Ground Floor Plan</text>
<g font-size="4.5">
<text x="24" y="18.6">Legend</text>
<text x="78.2" y="119.9">A</text>
<text x="119.1" y="119.4">Kitchen</text>
<text x="394.6" y="119.9">A</text>
<text x="162.1" y="127.1">Living</text>
<text x="194.4" y="127.7">Bath</text>
<text x="326.9" y="131.5">Study</text>
<text x="217.5" y="132.1">Bedroom 2</text>
<text x="252.3" y="134.2">Study</text>
<text x="296.2" y="132.9">Bedroom 1</text>
<text x="201.1" y="143.8">Ldry</text>
<text x="121.9" y="149.1">Dining</text>
<text x="186.5" y="144.6">WC</text>
<text x="264.7" y="158.2">Hall</text>
<text x="28.4" y="283.6">MR C GRAY &amp; MS L JOHNSON</text>
<text x="143.7" y="283.6">4 RALEIGH STREET, COOGEE, NSW 2034</text>
<text x="293.3" y="283.9">1:100</text>
<text x="322.3" y="283.9">3 OF 8</text>
<text x="354.4" y="283.8">7802</text>
<text x="377.5" y="283.8">G</text>
</g>
<text font-size="3.2" x="366.2" y="283.8">/16</text>
<g font-size="2.6">
<text x="386.5" y="20.3">T.N.</text>
<text x="396.3" y="19.6">M.N.</text>
<text x="32.6" y="29.7">DP</text>
<text x="45.8" y="30">Downpipe</text>
<text x="31.9" y="36.2">EL</text>
<text x="45.9" y="36.4">Eave Light</text>
<text x="32.5" y="44.9">G</text>
<text x="45.9" y="44.8">Gully</text>
<text x="31.1" y="50.8">HL</text>
<text x="45.8" y="52.1">Heater/Light</text>
<text x="29.7" y="61.4">HWU</text>
<text x="45.8" y="61.6">Hot Water Unit</text>
<text x="46" y="64.5">Wall Mounted</text>
<text x="33.4" y="73">MH</text>
<text x="45.8" y="72.7">Manhole</text>
<text x="31" y="79.9">MB</text>
<text x="45.8" y="81.4">Meter Box - Electrical</text>
<text x="30.1" y="89.1">GAS</text>
<text x="45.8" y="89.8">Meter - Gas</text>
<text x="29.7" y="100.5">SL</text>
<text x="45.9" y="100.2">Skylight</text>
<text x="130.7" y="100">G</text>
<text x="152.3" y="100.4">WL</text>
<text x="271.9" y="97.7">Build up wing wall</text>
<text x="45.9" y="106.8">Smoke Detector - Existing</text>
<text x="196.9" y="104.2">HWU</text>
<text x="213.2" y="105.6">WT</text>
<text x="271.9" y="102.3">Owner to demolish existing</text>
<text x="271.9" y="105.2">fireplace &amp; make good</text>
<text x="203.7" y="109.2">DP</text>
<text x="209.5" y="109.1">VP</text>
<text x="267.6" y="111.4">WL</text>
<text x="306.3" y="109.3">T</text>
<text x="322" y="109.2">DP GAS</text>
<text x="27" y="118.1">T.V.</text>
<text x="45.9" y="119.9">Owner to relocate</text>
<text x="46" y="117">TV Antenna -</text>
<text x="201" y="115">TV</text>
<text x="250.2" y="118.7">Construct</text>
<text x="270" y="119.9">720</text>
<text x="364.5" y="116.4">P.O.A</text>
<text x="364.7" y="119.4">TO REMAIN</text>
<text x="46" y="122.8">as required</text>
<text x="194.2" y="122.3">HL</text>
<text x="250.1" y="121.7">new full</text>
<text x="250.1" y="124.6">height</text>
<text x="294.1" y="125">under stairs</text>
<text x="294.1" y="122.1">Cupboard</text>
<text x="33.1" y="129.9">VP</text>
<text x="45.9" y="130.7">Sewer Vent Pipe</text>
<text x="94.4" y="127.1">EL</text>
<text x="250.2" y="127.5">wall to u/s</text>
<text x="250.2" y="130.4">of ceiling</text>
<text x="294.1" y="128.7">Line of S/W b/head over</text>
<text x="31.1" y="137.5">WL</text>
<text x="250.4" y="138">700</text>
<text x="46" y="138.2">Wall Light</text>
<text x="196.5" y="141.7">SL</text>
<text x="261.8" y="139.8">1</text>
<text x="27.8" y="145">WT</text>
<text x="45.8" y="148.5">Rain Water Tank</text>
<text x="227.6" y="149">Robe</text>
<text x="258.1" y="147.3">820</text>
<text x="290.2" y="147.2">MH</text>
<text x="314.9" y="147.3">Robe</text>
<text x="94.3" y="152.4">DP</text>
<text x="103.1" y="152.2">DP</text>
<text x="140.9" y="153">MH</text>
<text x="214.4" y="150.4">Lin</text>
<text x="237.4" y="154.8">Remove</text>
<text x="327.6" y="155.6">EL</text>
<text x="329.3" y="150.6">MB</text>
<text x="237.4" y="157.7">Robe (By</text>
<text x="237.5" y="160.6">Owner)</text>
<text x="274.8" y="156.7">s</text>
<text x="343" y="160.5">DP</text>
<text x="35" y="165.1">s</text>
<text x="46" y="165.6">Smoke Detector (New)</text>
<text x="242.2" y="168.5">Form opening &amp;</text>
<text x="242.4" y="171.4">fit new door to</text>
<text x="278.2" y="168.4">Remove existing</text>
<text x="278.3" y="171.4">door &amp; form a</text>
<text x="33.6" y="174.5">T</text>
<text x="46" y="176.2">Tap - Garden</text>
<text x="168.4" y="176.6">Line of Proposed</text>
<text x="168.4" y="179.6">First Floor over</text>
<text x="242.4" y="174.4">Study</text>
<text x="278.3" y="174.3">square arch opening</text>
<text x="168.5" y="182.5">shown dashed.</text>
<text x="252" y="180.1">Line of splayed</text>
<text x="252.1" y="183">ceiling over</text>
<text x="252.1" y="186">shown dashed</text>
<text x="19.7" y="283.8">FOR:</text>
<text x="137.3" y="283.6">AT:</text>
<text x="283" y="283.9">SCALE:</text>
<text x="311.6" y="283.9">SHEET:</text>
<text x="340.8" y="283.9">JOB NO:</text>
</g>
<g font-size="2.2">
<text x="283.7" y="130.1">9</text>
<text x="283.6" y="137.3">6</text>
<text x="283.6" y="134.9">7</text>
<text x="283.7" y="132.5">8</text>
<text x="283.6" y="139.7">5</text>
<text x="283.7" y="142.1">4</text>
<text x="283.1" y="149.3">1</text>
<text x="283.6" y="146.9">2</text>
<text x="283.7" y="144.5">3</text>
<text x="281.1" y="152.4">UP</text>
</g>
</svg>
